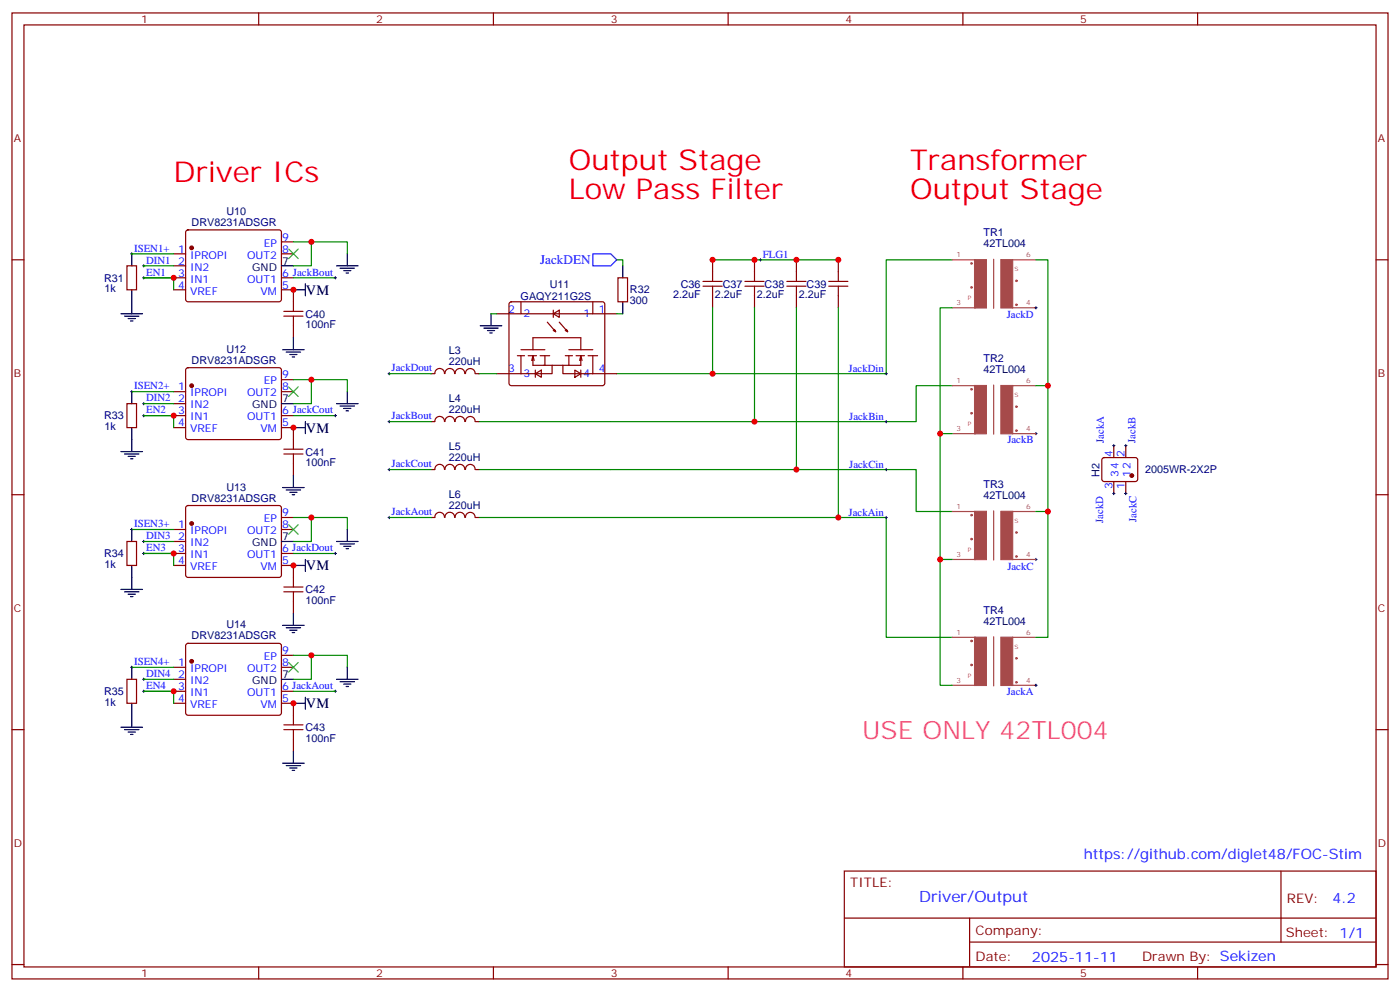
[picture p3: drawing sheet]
<svg xmlns="http://www.w3.org/2000/svg" width="412mm" height="292mm" viewBox="0 0 412 292" stroke-linecap="round" stroke-linejoin="round" font-family="sans-serif">
<g fill="none" stroke="#870000" stroke-width=".35">
<path d="M3.5 3.8h405.4v284.3h-405.4zM7.1 7.3h398.2v277.3h-398.2zM76.2 3.8v3.5M145.3 3.8v3.5M214.5 3.8v3.5M283.6 3.8v3.5M352.8 3.8v3.5M3.5 76.5h3.6M37.4 78.2h2.8v7.1h-2.8zM51.2 74.7h3.5M51.2 78.2h3.5M54.9 67.9l.5-.2h26.8l.5 .2 .2 .5-.1 20-.6 .4h-27.1l-.4-.7v-19.7z"/>
<path d="M82.9 74.7h3.5M82.9 71.2h3.5M209.9 76.5v3.5M222.2 76.5v3.5M234.6 76.5v3.5M246.9 76.5v3.5M405.3 76.5h3.6M51.2 81.8h3.5M51.2 85.3h3.5M82.9 81.8h3.5M82.9 85.3h3.5v3.5M86.4 95.9v3.5"/>
<path d="M146.4 92.4h7.1M150.2 89l.4-.2h26.8l.5 .2 .3 .5v23.3l-.3 .5-.5 .2h-26.8l-.5-.2-.2-.5v-23.3zM153.5 88.8v3.6h21.1v-3.6M161.2 94.8l2.5 2.8-.4-.7M163 92.4l1.7-1.1v2.1zM163 97.3l.7 .3M163 91.3v2.1M164.7 94.8l2.5 2.8-.3-.7M166.5 97.3l.7 .3M174.6 92.4h7.1M182 81.8h2.9v7h-2.9zM209.9 87.1v3.5"/>
<path d="M222.2 87.1v3.5M234.6 87.1v3.5M246.9 87.1v3.5M37.4 118.8h2.8v7.1h-2.8zM51.2 115.3h3.5M51.2 118.8h3.5M54.9 108.4l.5-.2h26.8l.5 .2 .2 .5-.1 20.1-.6 .4-27.1-.1-.4-.6v-19.8zM82.9 115.3h3.5M82.9 111.8h3.5M127 110h1.1M128.1 110a1.41 1.41 0 0 1 1.4-1.5 1.41 1.41 0 0 1 1.4 1.5M131.1 110a1.41 1.41 0 0 1 1.4-1.5 1.41 1.41 0 0 1 1.4 1.5"/>
<path d="M134.1 110a1.41 1.41 0 0 1 1.4-1.5 1.41 1.41 0 0 1 1.4 1.5M137.1 110a1.41 1.41 0 0 1 1.4-1.5 1.41 1.41 0 0 1 1.4 1.5M140.1 110h1M146.4 110h7.1M152.4 104.7h2.1M153.5 104.7v5.3M153.5 102.9h7M155.6 104.7h2.4M156.6 106.1l.4-1.4v2.8h14.1v-2.8l-.4 1.4M157 102.9v-3.5h14.1v3.5M157 104.7l.3 1.4M157.7 110l1.8-1.1v2.2z"/>
<path d="M157.7 108.9v2.2M159.1 104.7h2.8M160.5 104.7v2.8M162.6 107.5v2.5h-9.1M165.8 107.5v2.5h8.8M166.5 104.7h2.1M167.6 102.9h7M167.6 104.7v2.8M169.3 108.9l1.8 1.1-1.8 1.1zM169.7 104.7h2.5M171.1 108.9v2.2M171.1 104.7l.3 1.4"/>
<path d="M173.2 104.7h2.8M174.6 110h7.1M174.6 104.7v5.3M51.2 122.3h3.5M51.2 125.9h3.5M82.9 122.3h3.5M82.9 125.9h3.5v3.5M86.4 136.5v3.5M130.9 124.1a1.41 1.41 0 0 0-1.4-1.5 1.41 1.41 0 0 0-1.4 1.5h-1.1M130.9 138.2a1.41 1.41 0 0 0-1.4-1.5 1.41 1.41 0 0 0-1.4 1.5h-1.1M131.1 124.1a1.41 1.41 0 0 1 1.4-1.5 1.41 1.41 0 0 1 1.4 1.5M131.1 138.2a1.41 1.41 0 0 1 1.4-1.5 1.41 1.41 0 0 1 1.4 1.5"/>
<path d="M134.1 124.1a1.41 1.41 0 0 1 1.4-1.5 1.41 1.41 0 0 1 1.4 1.5M134.1 138.2a1.41 1.41 0 0 1 1.4-1.5 1.41 1.41 0 0 1 1.4 1.5M137.1 124.1a1.41 1.41 0 0 1 1.4-1.5 1.41 1.41 0 0 1 1.4 1.5M137.1 138.2a1.41 1.41 0 0 1 1.4-1.5 1.41 1.41 0 0 1 1.4 1.5M140.1 124.1h1M140.1 138.2h1M324.8 134.9l.5-.2h9.4l.4 .7v5.9l-.7 .4h-9.4l-.4-.7v-5.6zM328.1 131.2v3.5M331.6 131.2v3.5M3.5 145.6h3.6M37.4 159.4h2.8v7h-2.8zM51.2 155.9h3.5"/>
<path d="M51.2 159.4h3.5M54.9 149l.5-.2h26.8l.5 .2 .2 .5-.1 20-.6 .5-27.1-.1-.4-.6v-19.8zM82.9 152.3h3.5M82.9 155.9h3.5M127 152.3h1.1M128.1 152.3a1.41 1.41 0 0 1 1.4-1.5 1.41 1.41 0 0 1 1.4 1.5M131.1 152.3a1.41 1.41 0 0 1 1.4-1.5 1.41 1.41 0 0 1 1.4 1.5M134.1 152.3a1.41 1.41 0 0 1 1.4-1.5 1.41 1.41 0 0 1 1.4 1.5M137.1 152.3a1.41 1.41 0 0 1 1.4-1.5 1.41 1.41 0 0 1 1.4 1.5M140.1 152.3h1M328.1 141.7v3.6M331.6 141.7v3.6"/>
<path d="M405.3 145.6h3.6M51.2 162.9h3.5M51.2 166.4h3.5M82.9 162.9h3.5M82.9 166.4h3.5v3.6M86.4 177v3.6M37.4 200h2.8v7h-2.8zM51.2 196.4h3.5M51.2 200h3.5M54.9 189.6l.5-.2h26.8l.5 .2 .2 .5-.1 20-.6 .4h-27.1l-.4-.7v-19.7zM82.9 196.4h3.5M82.9 192.9h3.5"/>
<path d="M3.5 214.8h3.6M51.2 203.5h3.5M51.2 207h3.5M82.9 203.5h3.5M82.9 207h3.5v3.5M86.4 217.6v3.5M405.3 214.8h3.6M248.7 256.4h156.6v28.2h-156.6zM377.3 256.4v20.9M248.7 270.2h156.5M285.6 277.3h119.6M285.6 270.2v14.2"/>
<path d="M3.5 283.9h3.6M76.2 284.6v3.5M145.3 284.6v3.5M214.5 284.6v3.5M283.6 284.6v3.5M352.8 284.6v3.5M405.3 283.9h3.6"/>
</g>
<g fill="none" stroke="#000" stroke-width=".29">
<path d="M38.5 74.7h.7M38.8 74.4v.7M42 78.2h.7M42.3 77.9v.7M223.7 76.5h.7M224 76.1v.7M42 81.8h.7M42.3 81.4v.7M98.4 81.8h.7M98.8 81.4v.7M304.8 90.6h.7M305.2 90.2v.7"/>
<path d="M38.5 115.3h.7M38.8 114.9v.7M42 118.8h.7M42.3 118.5v.7M114.3 110h.7M114.7 109.6v.7M260.7 110h.7M261.1 109.6v.7M42 122.3h.7M42.3 122v.7M98.4 122.3h.7M98.8 122v.7"/>
<path d="M114.3 124.1h.7M114.3 138.2h.7M114.7 123.8v.7M114.7 137.9v.7M260.7 124.1h.7M260.7 138.2h.7M261.1 123.8v.7M261.1 137.9v.7M304.8 127.6h.7M305.2 127.3v.7M327.7 131.2h.7M328.1 130.8v.7"/>
<path d="M331.3 131.2h.7M331.6 130.8v.7M38.5 155.9h.7M38.8 155.5v.7M42 159.4h.7M42.3 159v.7M114.3 152.3h.7M114.7 152v.7M260.7 152.3h.7M261.1 152v.7M327.7 145.3h.7M328.1 144.9v.7"/>
<path d="M331.3 145.3h.7M331.6 144.9v.7M42 162.9h.7M42.3 162.6v.7M98.4 162.9h.7M98.8 162.6v.7M304.8 164.7h.7M305.2 164.3v.7M38.5 196.4h.7M38.8 196.1v.7M42 200h.7M42.3 199.6v.7"/>
<path d="M42 203.5h.7M42.3 203.1v.7M98.4 203.5h.7M98.8 203.1v.7M304.8 201.7h.7M305.2 201.4v.7"/>
</g>
<g fill="none" stroke="#008700" stroke-width=".35">
<path d="M38.8 74.7h12.4M42.3 78.2h8.9M86.4 71.2h5.3v7h-5.3M91.7 71.2h10.6v3.5M181.7 76.5h1.7v1.7M209.2 76.5h38.1M280.5 76.5h-19.4v33.5h-79.4M305.2 76.5h3.5v111.1h-3.5M51.2 81.8h-8.9h8.9v3.5M86.4 81.8h12.4M144.6 92.4h1.8M181.7 92.4h1.7"/>
<path d="M209.9 90.6v19.4M222.2 90.6v33.5h-81.1M234.6 90.6v47.6h-93.5M246.9 90.6v61.7h-105.8M280.5 90.6h-3.6v111.1h3.6M38.8 115.3h12.4M42.3 118.8h8.9M86.4 111.8h5.3v7h-5.3M91.7 111.8h10.6v3.5M114.7 110h12.3M141.1 110h5.3M280.5 113.5h-10.6v10.6h-47.7"/>
<path d="M305.2 113.5h3.5M51.2 122.3h-8.9h8.9v3.6M86.4 122.3h12.4M114.7 138.2h12.3M114.7 124.1h12.3M234.6 138.2h35.3v12.4h10.6M276.9 127.6h3.6M38.8 155.9h12.4M42.3 159.4h8.9M86.4 152.3h5.3v7.1h-5.3M91.7 152.3h10.6v3.6M114.7 152.3h12.3"/>
<path d="M246.9 152.3h14.2v35.3h19.4M305.2 150.6h3.5M51.2 162.9h-8.9h8.9v3.5M86.4 162.9h12.4M276.9 164.7h3.6M38.8 196.4h12.4M42.3 200h8.9M86.4 192.9h5.3v7.1h-5.3M91.7 192.9h10.6v3.5M51.2 203.5h-8.9h8.9v3.5M86.4 203.5h12.4"/>
</g>
<g fill="none" stroke="#a10000" stroke-width=".35">
<path d="M83.6 91.7h5.7M83.6 93.1h5.7M86.4 88.8v2.9M86.4 93.1v2.8M207.1 82.8h5.6M207.1 84.2h5.6M209.9 80v2.8M209.9 84.2v2.9M219.4 82.8h5.7M219.4 84.2h5.7M222.2 80v2.8M222.2 84.2v2.9"/>
<path d="M231.8 82.8h5.6M231.8 84.2h5.6M234.6 80v2.8M234.6 84.2v2.9M244.1 82.8h5.7M244.1 84.2h5.7M246.9 80v2.8M246.9 84.2v2.9M83.6 132.2h5.7M83.6 133.6h5.7M86.4 129.4v2.8M86.4 133.6v2.9"/>
<path d="M83.6 172.8h5.7M83.6 174.2h5.7M86.4 170v2.8M86.4 174.2v2.8M83.6 214.8h5.7M83.6 213.4h5.7M86.4 210.5v2.9M86.4 214.8v2.8"/>
</g>
<path d="M174.6 74.7h5.3l1.8 1.8-1.8 1.7h-5.3z" fill="none" stroke="#00f" stroke-width=".35"/>
<g fill="none" stroke="#000" stroke-width=".35">
<path d="M38.8 74.7v3.5M82.9 78.2h3.5M99.1 78.2h6.4M100.2 79h4.2M101.2 79.7h2.2M102.3 74.7v3.5M183.4 78.2v3.6M35.6 92.4h6.4M36.7 93.1h4.2M37.7 93.8h2.2M38.5 94.5h.7M38.8 85.3v7.1"/>
<path d="M86.4 99.4v3.5M86.4 85.3h3.6M90 83.5v3.6M102 80.4h.7M141.5 95.9h6.3M142.5 96.6h4.3M143.6 97.3h2.1M144.3 98h.7M144.6 92.4v3.5M183.4 88.8v3.6M38.8 115.3v3.5M82.9 118.8h3.5"/>
<path d="M83.3 102.9h6.3M84.3 103.6h4.2M85.4 104.4h2.1M86.1 105.1h.7M99.1 118.8h6.4M100.2 119.5h4.2M102.3 115.3v3.5M35.6 132.9h6.4M36.7 133.6h4.2M37.7 134.3h2.2M38.5 135h.7M38.8 125.9v7"/>
<path d="M86.4 140v3.5M86.4 125.9h3.6M90 124.1v3.5M101.2 120.2h2.2M102 120.9h.7M38.8 155.9v3.5M82.9 159.4h3.5M83.3 143.5h6.3M84.3 144.2h4.2M85.4 144.9h2.1M86.1 145.6h.7M99.1 159.4h6.4"/>
<path d="M102.3 155.9v3.5M35.6 173.5h6.4M36.7 174.2h4.2M37.7 174.9h2.2M38.5 175.6h.7M38.8 166.4v7.1M86.4 166.4h3.6M90 164.7v3.5M100.2 160.1h4.2M101.2 160.8h2.2M102 161.5h.7M38.8 196.4v3.6"/>
<path d="M82.9 200h3.5M83.3 184.1h6.3M84.3 184.8h4.2M85.4 185.5h2.1M86.1 186.2h.7M86.4 180.6v3.5M99.1 200h6.4M102.3 196.4v3.6M35.6 214.1h6.4M36.7 214.8h4.2M37.7 215.5h2.2M38.5 216.2h.7"/>
<path d="M38.8 207v7.1M86.4 207h3.6M90 205.2v3.6M100.2 200.7h4.2M101.2 201.4h2.2M102 202.1h.7M83.3 224.6h6.3M84.3 225.4h4.2M85.4 226.1h2.1M86.1 226.8h.7M86.4 221.1v3.5"/>
</g>
<g fill="#870000" stroke="#870000" stroke-width=".35">
<circle cx="333.4" cy="140" r=".53"/>
<circle cx="56.4" cy="73" r=".53"/>
<circle cx="56.4" cy="113.5" r=".53"/>
<circle cx="56.4" cy="154.1" r=".53"/>
<circle cx="56.4" cy="194.7" r=".53"/>
</g>
<path d="M85 73.3l2.8 2.8M87.8 73.3l-2.8 2.8M85 113.9l2.8 2.8M87.8 113.9l-2.8 2.8M85 154.4l2.8 2.9M87.8 154.4l-2.8 2.9M85 195l2.8 2.8M87.8 195l-2.8 2.8" fill="none" stroke="#3c3" stroke-width=".35"/>
<g fill="none" stroke="#a64a4a" stroke-width=".35">
<path d="M280.5 76.5h6.9M292.7 76.3v14.5M298.2 76.5h7M280.5 90.6h6.9M298.2 90.6h7M280.5 113.5h6.9M292.7 113.3v14.5M298.2 113.5h7M280.5 127.6h6.9M298.2 127.6h7M280.5 150.6h6.9M292.7 150.4v14.5"/>
<path d="M298.2 150.6h7M280.5 164.7h6.9M298.2 164.7h7M280.5 187.6h6.9M292.7 187.4v14.5M298.2 187.6h7M280.5 201.7h6.9M298.2 201.7h7"/>
</g>
<g fill="none" stroke="#a64a4a" stroke-width=".42">
<circle cx="286.2" cy="77.5" r=".18"/>
<circle cx="286.2" cy="84.6" r=".18"/>
<circle cx="299.4" cy="82.7" r=".18"/>
<circle cx="299.4" cy="89.7" r=".18"/>
<circle cx="286.2" cy="114.6" r=".18"/>
<circle cx="299.4" cy="119.7" r=".18"/>
<circle cx="286.2" cy="121.6" r=".18"/>
<circle cx="299.4" cy="126.8" r=".18"/>
<circle cx="286.2" cy="151.6" r=".18"/>
<circle cx="286.2" cy="158.7" r=".18"/>
<circle cx="299.4" cy="156.7" r=".18"/>
<circle cx="299.4" cy="163.8" r=".18"/>
<circle cx="286.2" cy="188.7" r=".18"/>
<circle cx="286.2" cy="195.7" r=".18"/>
<circle cx="299.4" cy="193.8" r=".18"/>
<circle cx="299.4" cy="200.8" r=".18"/>
</g>
<g fill="#a64a4a" stroke="#a64a4a" stroke-width=".29">
<path d="M287 76.4h3.6v14.3h-3.6z"/>
<path d="M294.8 76.4h3.5v14.3h-3.5z"/>
<path d="M287 113.5h3.6v14.2h-3.6z"/>
<path d="M294.8 113.5h3.5v14.2h-3.5z"/>
<path d="M287 150.5h3.6v14.2h-3.6z"/>
<path d="M294.8 150.5h3.5v14.2h-3.5z"/>
<path d="M287 187.5h3.6v14.3h-3.6z"/>
<path d="M294.8 187.5h3.5v14.3h-3.5z"/>
</g>
<g fill="#c00">
<circle cx="246.9" cy="76.5" r=".88"/>
<circle cx="234.6" cy="76.5" r=".88"/>
<circle cx="222.3" cy="76.5" r=".88"/>
<circle cx="209.9" cy="76.5" r=".88"/>
<circle cx="246.9" cy="152.3" r=".88"/>
<circle cx="234.6" cy="138.2" r=".88"/>
<circle cx="222.3" cy="124.1" r=".88"/>
<circle cx="209.9" cy="110" r=".88"/>
<circle cx="51.2" cy="203.5" r=".88"/>
<circle cx="51.2" cy="162.9" r=".88"/>
<circle cx="51.2" cy="122.3" r=".88"/>
<circle cx="51.2" cy="81.8" r=".88"/>
<circle cx="276.9" cy="164.7" r=".88"/>
<circle cx="276.9" cy="127.6" r=".88"/>
<circle cx="308.7" cy="113.5" r=".88"/>
<circle cx="308.7" cy="150.6" r=".88"/>
<circle cx="86.4" cy="125.9" r=".88"/>
<circle cx="86.4" cy="166.4" r=".88"/>
<circle cx="86.4" cy="207" r=".88"/>
<circle cx="86.4" cy="85.3" r=".88"/>
<circle cx="91.7" cy="192.9" r=".88"/>
<circle cx="91.7" cy="152.3" r=".88"/>
<circle cx="91.7" cy="111.8" r=".88"/>
<circle cx="91.7" cy="71.2" r=".88"/>
</g>
<g font-size="8.5" fill="#f00">
<text x="51.2" y="53.6">Driver ICs</text>
<text x="167.6" y="50">Output Stage</text>
<text x="268.1" y="50">Transformer</text>
<text x="167.6" y="58.5">Low Pass Filter</text>
<text x="268.1" y="58.5">Output Stage</text>
</g>
<text font-size="7.4" fill="#f0f" x="254" y="217.6">USE ONLY 42TL004</text>
<text font-size="4.6" fill="#00f" x="270.8" y="265.4">Driver/Output</text>
<g font-size="4.2">
<text x="90.1" y="86.7">VM</text>
<text x="90.1" y="127.3">VM</text>
<text x="90.1" y="167.9">VM</text>
<text x="90.1" y="208.4">VM</text>
</g>
<g font-size="4.2" fill="#00f">
<text x="319.3" y="252.9">https://github.com/diglet48/FOC-Stim</text>
<text x="392.5" y="265.7">4.2</text>
<text x="304" y="283">2025-11-11</text>
</g>
<text font-size="3.9" fill="#00f" x="159.1" y="77.7">JackDEN</text>
<g font-size="3.9" fill="#800">
<text x="250.5" y="261">TITLE:</text>
<text x="379.1" y="265.7">REV:</text>
<text x="287.4" y="275.2">Company:</text>
<text x="378.7" y="275.8">Sheet: 1/1</text>
<text x="287.4" y="282.9">Date:</text>
<text x="336.4" y="282.9">Drawn By: Sekizen</text>
</g>
<g font-size="3.2" fill="#800">
<text x="41.6" y="6.8">1</text>
<text x="110.8" y="6.8">2</text>
<text x="179.9" y="6.8">3</text>
<text x="249.1" y="6.8">4</text>
<text x="318.2" y="6.8">5</text>
<text x="4.1" y="41.9">A</text>
<text x="405.9" y="41.9">A</text>
<text x="4.1" y="111.1">B</text>
<text x="405.9" y="111.1">B</text>
<text x="4.1" y="180.2">C</text>
<text x="405.9" y="180.2">C</text>
<text x="4.1" y="249.3">D</text>
<text x="405.9" y="249.3">D</text>
<text x="41.6" y="287.6">1</text>
<text x="110.8" y="287.6">2</text>
<text x="179.9" y="287.6">3</text>
<text x="249.1" y="287.6">4</text>
<text x="318.2" y="287.6">5</text>
</g>
<g font-size="3.2" fill="#000080">
<text x="66.7" y="63.3">U10</text>
<text x="56.4" y="66.5">DRV8231ADSGR</text>
<text x="289.7" y="69.5">TR1</text>
<text x="289.7" y="72.7">42TL004</text>
<text x="30.6" y="82.9">R31</text>
<text x="30.8" y="86.1">1k</text>
<text x="153.4" y="88.2">GAQY211G2S</text>
<text x="161.9" y="84.6">U11</text>
<text x="185.6" y="89.5">300</text>
<text x="185.6" y="86.4">R32</text>
<text x="198.3" y="87.9">2.2uF</text>
<text x="200.6" y="84.7">C36</text>
<text x="210.6" y="87.8">2.2uF</text>
<text x="212.9" y="84.7">C37</text>
<text x="223" y="87.8">2.2uF</text>
<text x="225.2" y="84.7">C38</text>
<text x="235.3" y="87.8">2.2uF</text>
<text x="237.6" y="84.7">C39</text>
<text x="90" y="93.5">C40</text>
<text x="90" y="96.7">100nF</text>
<text x="56.4" y="107.1">DRV8231ADSGR</text>
<text x="66.7" y="103.8">U12</text>
<text x="132.2" y="107.4">220uH</text>
<text x="132.2" y="104.2">L3</text>
<text x="289.7" y="106.5">TR2</text>
<text x="289.7" y="109.8">42TL004</text>
<text x="132.2" y="118.3">L4</text>
<text x="30.6" y="123.5">R33</text>
<text x="132.2" y="121.5">220uH</text>
<text x="30.8" y="126.7">1k</text>
<text x="90" y="137.2">100nF</text>
<text x="90" y="134.1">C41</text>
<text x="132.2" y="135.6">220uH</text>
<text x="132.2" y="132.4">L5</text>
<text x="289.7" y="143.6">TR3</text>
<text x="323.9" y="140.3" transform="rotate(-90 323.9 140.3)">H2</text>
<text x="337.3" y="139.4">2005WR-2X2P</text>
<text x="56.4" y="147.6">DRV8231ADSGR</text>
<text x="66.7" y="144.4">U13</text>
<text x="132.2" y="149.7">220uH</text>
<text x="132.2" y="146.6">L6</text>
<text x="289.7" y="146.8">42TL004</text>
<text x="30.6" y="164">R34</text>
<text x="30.8" y="167.2">1k</text>
<text x="90" y="177.9">100nF</text>
<text x="90" y="174.6">C42</text>
<text x="66.7" y="185">U14</text>
<text x="289.7" y="183.8">42TL004</text>
<text x="289.7" y="180.6">TR4</text>
<text x="56.4" y="188.2">DRV8231ADSGR</text>
<text x="30.6" y="204.7">R35</text>
<text x="30.8" y="207.8">1k</text>
<text x="90" y="215.2">C43</text>
<text x="90" y="218.4">100nF</text>
</g>
<g font-size="3.2" fill="#00f">
<text x="83.1" y="70.8">9</text>
<text x="39.5" y="74.1">ISEN1+</text>
<text x="43" y="77.6">DIN1</text>
<text x="52.5" y="74.4">1</text>
<text x="52.5" y="77.9">2</text>
<text x="56" y="76.1">IPROPI</text>
<text x="72.8" y="76.1">OUT2</text>
<text x="77.7" y="72.6">EP</text>
<text x="83.1" y="74.4">8</text>
<text x="224.7" y="76.1">FLG1</text>
<text x="43" y="81.1">EN1</text>
<text x="52.5" y="81.4">3</text>
<text x="56" y="79.7">IN2</text>
<text x="56" y="83.2">IN1</text>
<text x="72.8" y="83.2">OUT1</text>
<text x="83.1" y="81.4">6 JackBout</text>
<text x="52.5" y="84.9">4</text>
<text x="56" y="86.7">VREF</text>
<text x="76.8" y="86.7">VM</text>
<text x="83.1" y="84.9">5</text>
<text x="149.7" y="92">2</text>
<text x="154.2" y="93.4">2</text>
<text x="171.9" y="93.4">1</text>
<text x="176.4" y="92">1</text>
<text x="296.5" y="93.7">JackD</text>
<text x="77.7" y="113.2">EP</text>
<text x="83.1" y="111.4">9</text>
<text x="115.4" y="109.4">JackDout</text>
<text x="149.7" y="109.6">3</text>
<text x="154.2" y="111.1">3</text>
<text x="171.9" y="111.1">4</text>
<text x="176.4" y="109.6">4</text>
<text x="250" y="109.6">JackDin</text>
<text x="39.5" y="114.6">ISEN2+</text>
<text x="43" y="118.2">DIN2</text>
<text x="52.5" y="114.9">1</text>
<text x="52.5" y="118.5">2</text>
<text x="56" y="116.7">IPROPI</text>
<text x="72.8" y="116.7">OUT2</text>
<text x="83.1" y="114.9">8</text>
<text x="43" y="121.7">EN2</text>
<text x="52.5" y="122">3</text>
<text x="52.5" y="125.5">4</text>
<text x="56" y="120.2">IN2</text>
<text x="56" y="123.8">IN1</text>
<text x="72.8" y="123.8">OUT1</text>
<text x="83.1" y="125.5">5</text>
<text x="83.1" y="122">6 JackCout</text>
<text x="115.4" y="123.5">JackBout</text>
<text x="250.2" y="123.7">JackBin</text>
<text x="56" y="127.3">VREF</text>
<text x="76.8" y="127.3">VM</text>
<text x="296.7" y="130.5">JackB</text>
<text x="325.2" y="130.5" transform="rotate(-90 325.2 130.5)">JackA</text>
<text x="334.5" y="130.5" transform="rotate(-90 334.5 130.5)">JackB</text>
<text x="115.4" y="137.6">JackCout</text>
<text x="250.2" y="137.8">JackCin</text>
<text x="327.7" y="134.5" transform="rotate(-90 327.7 134.5)">4</text>
<text x="331.3" y="134.5" transform="rotate(-90 331.3 134.5)">2</text>
<text x="327.7" y="143.9" transform="rotate(-90 327.7 143.9)">3</text>
<text x="329.5" y="140.4" transform="rotate(-90 329.5 140.4)">34</text>
<text x="331.3" y="143.9" transform="rotate(-90 331.3 143.9)">1</text>
<text x="333" y="140.4" transform="rotate(-90 333 140.4)">12</text>
<text x="39.5" y="155.2">ISEN3+</text>
<text x="52.5" y="155.5">1</text>
<text x="77.7" y="153.7">EP</text>
<text x="83.1" y="155.5">8</text>
<text x="83.1" y="152">9</text>
<text x="115.4" y="151.7">JackAout</text>
<text x="250" y="151.9">JackAin</text>
<text x="324.9" y="153.9" transform="rotate(-90 324.9 153.9)">JackD</text>
<text x="334.8" y="153.7" transform="rotate(-90 334.8 153.7)">JackC</text>
<text x="43" y="158.7">DIN3</text>
<text x="52.5" y="159">2</text>
<text x="56" y="157.3">IPROPI</text>
<text x="56" y="160.8">IN2</text>
<text x="72.8" y="157.3">OUT2</text>
<text x="43" y="162.3">EN3</text>
<text x="52.5" y="162.6">3</text>
<text x="52.5" y="166.1">4</text>
<text x="56" y="164.3">IN1</text>
<text x="56" y="167.9">VREF</text>
<text x="72.8" y="164.3">OUT1</text>
<text x="76.8" y="167.9">VM</text>
<text x="83.1" y="166.1">5</text>
<text x="83.1" y="162.6">6JackDout</text>
<text x="296.7" y="167.8">JackC</text>
<text x="39.5" y="195.8">ISEN4+</text>
<text x="52.5" y="196.1">1</text>
<text x="56" y="197.8">IPROPI</text>
<text x="72.8" y="197.8">OUT2</text>
<text x="77.7" y="194.3">EP</text>
<text x="83.1" y="196.1">8</text>
<text x="83.1" y="192.5">9</text>
<text x="43" y="199.3">DIN4</text>
<text x="43" y="202.8">EN4</text>
<text x="52.5" y="199.6">2</text>
<text x="52.5" y="203.1">3</text>
<text x="56" y="201.4">IN2</text>
<text x="83.1" y="203.1">6JackAout</text>
<text x="52.5" y="206.7">4</text>
<text x="56" y="204.9">IN1</text>
<text x="56" y="208.4">VREF</text>
<text x="72.8" y="204.9">OUT1</text>
<text x="76.8" y="208.4">VM</text>
<text x="83.1" y="206.7">5</text>
<text x="296.5" y="204.6">JackA</text>
</g>
<g font-size="3.2">
<text x="83.1" y="77.9">7</text>
<text x="74.3" y="79.7">GND</text>
<text x="83.1" y="118.5">7</text>
<text x="74.3" y="120.2">GND</text>
<text x="74.3" y="160.8">GND</text>
<text x="83.1" y="159">7</text>
<text x="74.3" y="201.4">GND</text>
<text x="83.1" y="199.6">7</text>
</g>
<g font-size="2.1" fill="#a54b4b">
<text x="281.8" y="75.8">1</text>
<text x="302.3" y="75.8">6</text>
<text x="281.8" y="89.9">3</text>
<text x="302.3" y="89.9">4</text>
<text x="281.8" y="112.8">1</text>
<text x="302.3" y="112.8">6</text>
<text x="281.8" y="126.9">3</text>
<text x="302.3" y="126.9">4</text>
<text x="281.8" y="149.9">1</text>
<text x="302.3" y="149.9">6</text>
<text x="281.8" y="164">3</text>
<text x="302.3" y="164">4</text>
<text x="281.8" y="186.9">1</text>
<text x="302.3" y="186.9">6</text>
<text x="281.8" y="201">3</text>
<text x="302.3" y="201">4</text>
</g>
<g font-size="1.8" fill="#a54b4b">
<text x="298.9" y="79.8">S</text>
<text x="285.1" y="88.3">P</text>
<text x="298.9" y="116.9">S</text>
<text x="285.1" y="125.3">P</text>
<text x="298.9" y="153.9">S</text>
<text x="285.1" y="162.4">P</text>
<text x="298.9" y="191">S</text>
<text x="285.1" y="199.4">P</text>
</g>
</svg>
